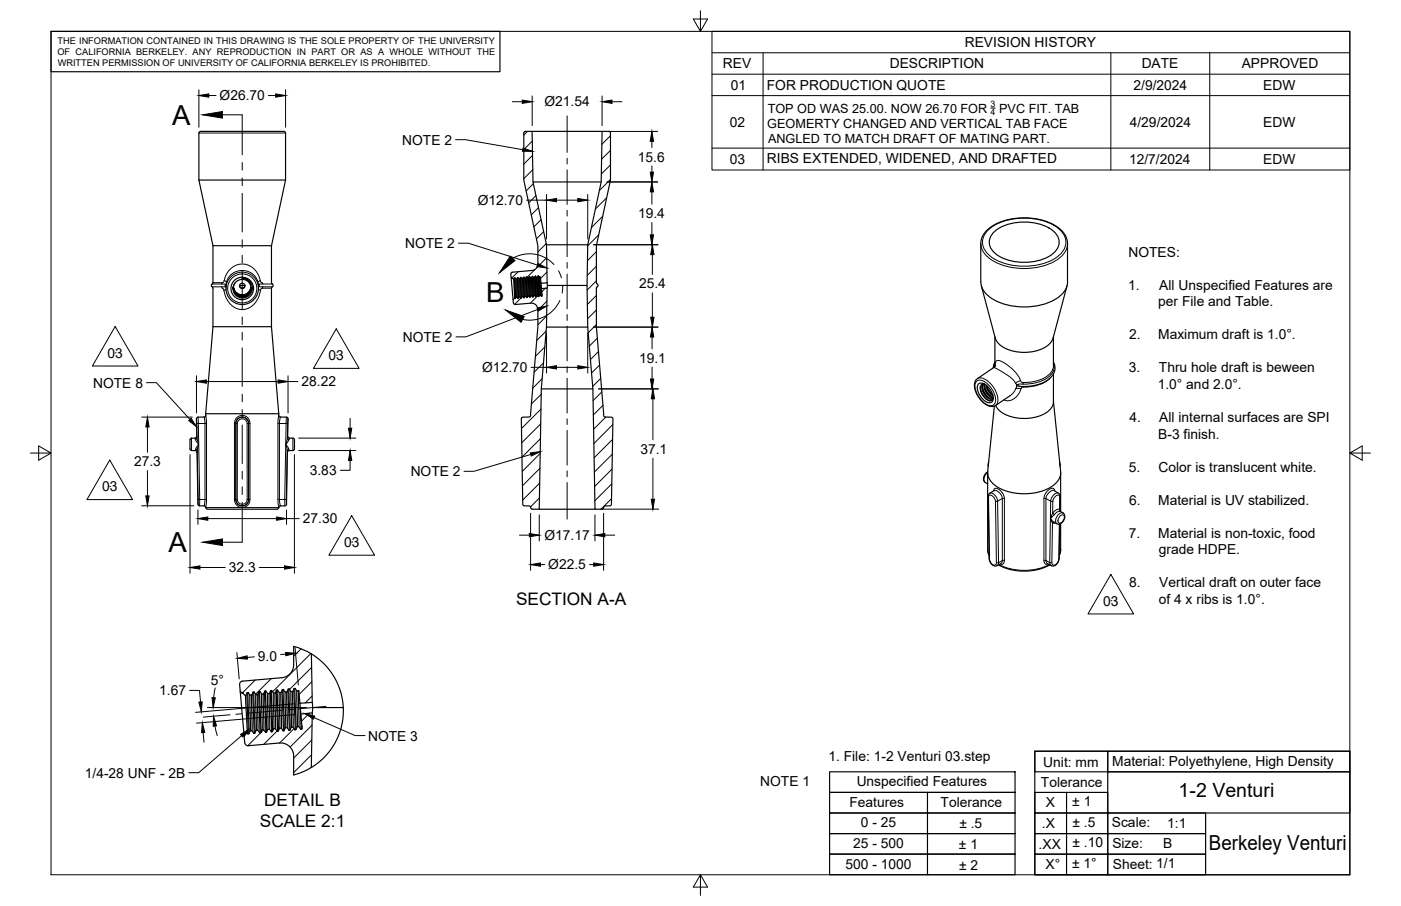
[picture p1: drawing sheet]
<svg xmlns="http://www.w3.org/2000/svg" width="432mm" height="279mm" viewBox="0 0 432 279" stroke-linecap="round" stroke-linejoin="round" font-family="sans-serif">
<!-- layer: Visible Narrow -->
<g fill="none" stroke="#000" stroke-width=".31">
<path d="M61.3 41h26.7M302.3 75.1a7.7 7.7 0 0 0 5.7 6.3 20.4 20.4 0 0 0 18.6-1.9 6 6 0 0 0 2.4-4.4M304.6 70.9a18.5 18.5 0 0 1 16.6-2.9 9.7 9.7 0 0 1 7.1 5.4 5.8 5.8 0 0 1-3.5 6.5 19.7 19.7 0 0 1-19.3-.7 5.1 5.1 0 0 1-.9-8.3zM65.4 88.5h2.9M65.4 87.6h2.9M65.6 87.2h2.9M68.3 88.4l.2 .5M68.3 87.6h1l.1 .2M68.5 88.9l.3 .1 .2 .5M68.5 87.2l-.2 .4M69 89.5l.7 2.3 1.1 1.8 1.7 1.4 2 .5 2.1-.4 1.6-1.2 1.3-1.8 .8-2.6M69.1 86.5l-.2 .5-.4 .2"/>
<path d="M69.1 86.5l.6-1.8 1.3-1.8 1.4-1 1.9-.5 2 .3 1.7 1 1.5 1.8 .7 2M69.1 86.5l.7 .5M69.4 88.2l-.2 .2-.9 .1M69.4 88.2l.3 .2M69.4 87.8v.4M69.7 88.9a5 5 0 0 1 5-5 5 5 0 0 1 5 5M69.7 89.3l-.7 .2M69.7 87.6l-.2 .2M69.8 87l-.1 1.2M69.8 87l.8-1.7 1.3-1.1 1.7-.7h1.8l1.8 .5 1.3 1.2 .9 1.4 .3 1.6M79.6 87.6l.3 .2M79.7 89.3l.6 .2"/>
<path d="M79.9 87.8v.4M79.9 88.2l.2 .2 .9 .1M79.9 88.2l-.2 .2M80.2 86.5l.8 1.1M80.2 86.5l-.7 .5M80.9 88.9l-.4 .1-.2 .5M80.9 88.9h2.8M81 87.6h-.9l-.2 .2M81 87.6h2.9M81 88.5h2.9M81 88.4l-.1 .5M300.9 117.7a2.26 2.26 0 0 1 3.1 .4 6.7 6.7 0 0 1 2.7 6.1 1.72 1.72 0 0 1-2.8 .5 6.8 6.8 0 0 1-3.3-6.6z"/>
<path d="M301.2 116.8a3.3 3.3 0 0 1 3.7 1.1 7.2 7.2 0 0 1 2.6 6.3l-.7 .9M306.2 113.4l2.2 1a10.4 10.4 0 0 1 4.9 4.2 4.2 4.2 0 0 1-2 3.4M306.6 112.9v.1M306.6 112.8v.1M306.7 111.9l-.3 1.4M306.7 112.9a1.21 1.21 0 0 1 1.1-1.7 12.8 12.8 0 0 1 7 6.6l.5 .2v.5l-1.1-.1-.4 .3M313.3 118.6l.5 .1M313.8 118.7v.3M313.8 119l.4 .1M313.8 119l-.5 .2M314.6 117.4l-1.6 .7M314.7 119.9a4.2 4.2 0 0 1-5.3 3.4"/>
<path d="M314.7 119.9h-1.7M315.4 119.2l-.7 .7M323.7 116.6a11.3 11.3 0 0 1-8.3 2.8M324.7 111.9a4 4 0 0 1-2.5 5 13.6 13.6 0 0 1-6.8 1.6M324.7 112.8a5.8 5.8 0 0 1-5 4.6l-2.5 .5-1.8 .1M59 135.1v3.8M60.1 135.1l.1 .5M60.2 135.6l1 1.5-.9 1.3-.1 .6M60.3 138.5l.5 .4M60.5 129.2l.1 1.4h.5l.5 23.4-.5 .1M60.6 130.6l.1 4.6-.5 .4M60.6 134.6l.6 2.3-.4 2"/>
<path d="M60.8 138.9l-.1 .5M60.8 138.9l.2 16.6M61 128.7l.1 1.9h2.1v23.4h.4M62.9 128.6l.3 2h.4M63.4 128.1l.2 1.9v24.6l-.2 1.9h22.5l-.2-1.9v-24.6l.2-1.9M72.3 130.6h.4v23.4M73 128.8l1.1-.6 1.4 .1 1.1 .9 .4 1.3v23.6l-.5 1.5-.7 .6-.8 .3-1.1-.1-.9-.5-.5-.7-.2-1.1v-23.6l.2-1zM73.2 130.6l.3-1 1-.4 1.1 .3 .6 1.1M73.2 129.3l.9-.6h1.1l1 .6 .4 1v23.7l-.2 .1h-.2v-23.5a.34 .34 0 0 0 .5-.1 .34 .34 0 0 0-.2-.5l-.8-1-1.3-.3-1.2 .6-.5 1.3zM77 130.6h-.4v23.4h.4M85.7 130.6h.4v23.4h-.4M86.4 128.6l-.3 2h2.1l.1-1.9"/>
<path d="M88.5 138.9l-.2 16.6M88.6 135.1l-.5 1.8 .5 2.5M88.6 135.1l.1-4.5h-.5l-.4 23.4 .4 .1M88.6 135.2l.5 .4M88.7 134.6l-.1 .5M88.8 129.2l-.1 1.4M89 138.5l-.5 .4M89.1 135.6l-.9 1.5 .8 1.3 .1 .6M89.2 135.1l-.1 .5M90.3 135.1v3.8M61.5 156l.1-2h1.6l-.3 2M72.3 154h.4l.1 .7 .6 .9 1.1 .4 1.4-.4 .7-1.4-.7 1.4-1.4 .4-.9-.3-.5-.4-.4-1.3"/>
<path d="M72.7 154a.45 .45 0 0 1 .5 .1 .45 .45 0 0 1 .1 .6l.7 .7h1.1l.8-.5 .3-.8M72.7 154v-23.4h.5l-.1 23.5M87.8 156v-2h-1.7l.3 2M304.4 145.7a2.34 2.34 0 0 0-.7 3.1M304.6 143.3v.1M304.6 153.2l.1 .1M304.7 153.4a.72 .72 0 0 1 .6-.8 .72 .72 0 0 1 .8 .5l.7 1.5M304.7 153.4l.3 18.9M305.1 152.1a2.45 2.45 0 0 1 2.4 2.5M306.2 151.4a.97 .97 0 0 1 .8-.8 .97 .97 0 0 1 1 .4 3.9 3.9 0 0 1 1.6 2.7v19.1a1.22 1.22 0 0 1-1.7 1.3 17.7 17.7 0 0 0 15.5 0 1.21 1.21 0 0 1-1.6-1.3v-19.1a2.91 2.91 0 0 1 3-3l.3 .7M306.4 151.3a2.68 2.68 0 0 1 2.5 2.4M306.8 154.6l.3 18.9"/>
<path d="M307.5 154.5l-.7 .1M308.9 153.7l-1.4 .9 .3 18.9h-.7M308.9 153.7v19.2M309.6 153.7h-.6M321.7 153.7h.7M322.4 153.7v19.2M324.5 154.6l-.6-.1-.4 19M324.9 151.3a2.68 2.68 0 0 0-2.5 2.4M326.2 152.1a2.45 2.45 0 0 0-2.4 2.5l-1.4-.9M326.6 153.4l-.1 3.9 .2 .4M326.6 153.4a.71 .71 0 0 0-.6-.8 .71 .71 0 0 0-.8 .5l-.7 1.5-.1 3.7a2.04 2.04 0 0 1 2.2-1.2l.1 .3M326.7 159.1a.73 .73 0 0 1 1.3 0 1.83 1.83 0 0 1-1.5 2.2 1.34 1.34 0 0 1 .2-2.2z"/>
<path d="M326.7 143.3v.1M326.7 153.2l-.1 .1M326.8 157.7a1.81 1.81 0 0 0-1.8 1M327.7 158.2a2.19 2.19 0 0 0-1.9 3.3M304.4 169.4l.5 1.8M304.9 172.1l.1 .2M305 172.3a1.61 1.61 0 0 0 1.9 1.8l.2-.6M308.9 172.9l-.1 .6-.4 .3M308.9 172.9l-1.1 .6-.1 .6-.4 .3M309.6 172.8l-.6 .1M321.7 172.8l.7 .1M322.4 172.9l.1 .6 .4 .3"/>
<path d="M322.4 172.9l1.1 .6M323.5 173.5l.1 .6 .4 .3M323.6 173.5h.6M325.3 161.3a.95 .95 0 0 1-1.1-.1 .95 .95 0 0 1-.3-1 1.98 1.98 0 0 1 .6-1.9l.5 .4-.3 .3a.85 .85 0 0 0-.7 1.1l.9 .9-.5 .3-.2 12.2a.85 .85 0 0 0 .8 .9 .85 .85 0 0 0 .9-.8l.4-1.3 .2-10.7M326.5 172.1l-.2 .2M326.9 169.4l-.4 1.8"/>
<circle cx="74.7" cy="89" r="4.5"/>
</g>
<!-- layer: Visible -->
<g fill="none" stroke="#000" stroke-width=".36">
<path d="M61.3 55.5v-14.5a1.1 1.1 0 0 1 1.5-.5h23.7a1.14 1.14 0 0 1 1.5 .5v14.5M61.3 55.5h26.7M61.3 55.5l4.3 20.3M88 55.5l-4.3 20.3M161.9 40.5h2.1l.3 15.6 4.1 19.4 .2 11.7-1.9 .2-.1-2-.3 .1M161.9 40.5l-.5 .5v14.5l4.4 20.3v5.7l-.4 1.1-1.1 .8-6.4 .5-.4 .6M164 40.5h21.6M164.3 56.1h21M185.6 40.5h2.1l.5 .5v14.5l-4.4 20.3v11.5a.73 .73 0 0 1 .5 .7 .73 .73 0 0 1-.5 .7v12.1l2.3 27.4 .3 .4 2.1 .1 .4 .4-.5 26.5-.3 .4h-1.7l-.3 .3-.1 .5-.5 .2h-2.1l-.7-37.1-1.6-19-.2-12.9 .2-12.5 4.2-19.4zM65.6 75.8h18.1M65.6 75.8v11.5a.74 .74 0 0 0-.4 .7 .74 .74 0 0 0 .4 .7v12.1M83.7 75.8v11.5a.74 .74 0 0 1 .5 .7 .74 .74 0 0 1-.5 .7v12.1"/>
<path d="M168.4 75.5h12.7M303.9 71.3a18.3 18.3 0 0 1 16.2-3.7 11.2 11.2 0 0 1 8.6 5.9l.3 1.6v11.8a7.7 7.7 0 0 1-5.7 6.4 20.4 20.4 0 0 1-18.6-2 6 6 0 0 1-2.4-4.4v-11.8a5.6 5.6 0 0 1 1.6-3.8zM306.3 71.6a15.7 15.7 0 0 1 14.9-2.3 6.5 6.5 0 0 1 5.3 5.4 6.5 6.5 0 0 1-5.3 5.3 16.6 16.6 0 0 1-14.1-1.6 4.2 4.2 0 0 1-.8-6.8zM69.7 88.2l.1 2.1 1 1.8 1.7 1.3 2 .5 2.3-.5 1.7-1.3 1-1.8 .2-2.1M71.9 88.9l.3 1.1 .4 .6 .7 .6 1.1 .4 .8-.1 1.3-.6 .7-.9 .2-1.1M71.9 88.8l.3 1.1 .5 .8 .9 .5 .9 .2h.8l1.1-.6 .7-.9 .3-1.1M71.9 88.7l.7 1.7 .7 .6 1.1 .3 1.1-.1 1-.5 .7-1 .2-.9M71.9 88.7l.3 1.2 .7 .8 1.8 .7 1-.2 .9-.7 .6-.7 .2-1M71.9 88.8l.3 1.1 .4 .6 .8 .7 1.1 .2 1.2-.2 .8-.5 .6-.7 .3-1.2M71.9 88.6l.3 .8 .7 .9 1.7 .7 .9-.2 1-.5 .6-.8 .3-.9-.3 1-.7 .8-1.1 .6h-.9l-1-.3-.8-.6zM71.9 88.6l.3 .9 .6 .8 .9 .6 .9 .2 1.2-.3 .7-.5 .7-.8 .2-.9M72.5 87.2l-.6 1.2 .3 1.6 .8 1 1.3 .6 1.5-.2 .9-.7 .6-1.2v-1.4"/>
<path d="M72.5 87.1a2.82 2.82 0 0 1 4.8 1l-.9-1.6-1.8-.7a3 3 0 0 1 3.2 3.3l-.5 1.4-1.1 1-1.1 .4-1.2-.1-1.3-.9-.7-1.1v-1.4zM73.9 87.9l.1 .6 .6 .3 .7-.3 .2-.6M73.9 88h1.6M77.2 89.2l-.1 .3M77.4 88.5l-.2 .7zM77.4 88.6l-.4 1.1-.5 .7-1.6 .7-.9-.1-1-.4-.7-.8-.4-1.2 .2 .9 .7 1 .7 .5 1 .2 1.1-.2 .9-.5 .7-.9 .2-.9-.3 1-.5 .7-.8 .6-.9 .2-1-.1-1-.5-.7-.8-.3-1 .4 1.1 .6 .8 1.8 .6 1.1-.3 .8-.5 .6-.8 .2-1M157.4 84.5l.1 1 .8 .7 .3-.5 .4 .4 .7-.5 .3 .4h.2l.4-.5 .3 .5 .2-.1 .2-.4 .7 .4 .2-.5 .5 .4 .6-.5 .3 .4h.2l.2-.5 .7 .4 .3-.4 .4 .4 .6-.5 .3 .4M157.5 85.5l.6 6.9M158.2 93.4l.6 .5 5.5-.4 1 .7 .5 1.2v5.4l-2.3 27.4-.3 .4-2.1 .1-.4 .3 .4 26.5 .5 .5h1.6l.3 .5M158.3 86.2l.3 5.7M158.4 86.2v.3M158.6 85.7l.1 6.4"/>
<path d="M158.8 85.7l.1 6.3M159 86.1l.1 5.5M159.3 86.1v5.5M159.3 91.6h-.2l-.2 .5-.3-.2-.5 .5 .1 1.1M159.3 91.6l.5 .4 .2-.5h.2l.3 .4 .4-.5h.2l.3 .4 .7-.4 .4 .4 .2-.5 .7 .4 .2-.5h.3l.2 .4 .4-.5h.3l.3 .4 .6-.5 .4 .4 .2-.4h.3l.4 .4-.1-2.4 1.7-.2-.2 12.1-1.6 19-.6 37.1h-2.1l-.5-.5M159.5 85.7l.1 6.3M159.7 85.6l.1 6.3M160 86v5.5M160.2 86v5.5M160.4 85.6l.1 6.3M160.6 85.5l.1 6.4M160.9 86v5.4"/>
<path d="M161.1 85.9v5.5M161.3 85.5l.1 6.3M161.5 85.5l.1 6.3M161.8 85.9v5.5M162 85.9l.1 5.5M162.2 85.4l.1 6.4M162.4 85.4l.1 6.3M162.7 85.8v5.5M162.9 85.8v5.5M163.1 85.4l.1 6.3M163.3 85.3l.1 6.3M163.6 85.7v5.5"/>
<path d="M163.8 85.7l.1 5.5M164 85.3l.1 6.3M164.2 85.2l.1 6.3M164.5 85.6v5.5M164.7 85.6l.1 5.5M164.9 85.2l.2 6.3M165.1 85.2l.1 6.3M165.4 85.6v5.5M165.6 85.5l.1 5.5M165.8 85.1l.1 6.3M166 85.1l.1 6.3M166.3 85.5v5.5"/>
<path d="M166.5 85.4l.1 5.6M166.7 87.4l.2 1.6M166.8 88.2l.1 3.2M167 90.8v.5M168.6 87.2v1.6M168.7 88h12.2M302.5 88.1l4.3 16.2a6.9 6.9 0 0 0 5.4 4 12.2 12.2 0 0 0 11.7-2.7l.7-1.3 4.3-16.2M65.6 100.8h18.1M65.6 100.8l-2.2 26.8M83.7 100.8l2.2 26.8M166.8 119.9h15.9M168.4 100.9h12.7"/>
<path d="M301.6 118.4a2.33 2.33 0 0 1 3 1 3.9 3.9 0 0 1 1.1 4.6 2.33 2.33 0 0 1-2.9-1 3.9 3.9 0 0 1-1.2-4.6zM302.1 119.5a5 5 0 0 0 3.1 4.1M302.8 119.3a5.5 5.5 0 0 0 2.3 3.6M302.9 118.4a3.6 3.6 0 0 0 2.7 4.7l.5-.5M303 118.4a3.7 3.7 0 0 0 2.8 4.6l.1-.1M303.3 118.4a4 4 0 0 0 2.8 4.3M303.4 118.9a5.5 5.5 0 0 0 2.4 3.6M303.4 118.4a1.24 1.24 0 0 0-1.2 .6 1.24 1.24 0 0 0 0 1.3 3.9 3.9 0 0 0 3.3 3.3l.4-.3 .2-.7M303.4 118.5a4.2 4.2 0 0 0 2.7 4.1M303.9 118.8a4.7 4.7 0 0 0 2.1 3.3M304.1 118.9a4.9 4.9 0 0 0 1.9 2.9M304.2 119l.7 1.5 1 1.2"/>
<path d="M306.6 111.6l-.5 1.9M306.6 103.9v8.9M306.7 112.7l-.3 .6-5.2 3.5a3.9 3.9 0 0 0 0 5 5.7 5.7 0 0 0 5 3.5l5.1-3.3M324.7 111.6a4.5 4.5 0 0 1-2.8 6.2l-2 .8-2.2 .5h-3.5M324.7 103.9v8.9M324.7 115.3v8.6M59.1 135.1a1.62 1.62 0 0 0-.6 1.9v.6a1 1 0 0 0 .6 1.3l1.4 .1 .2 .4 .3 16.1 .5 .5M60.1 135.1h-1.1M61 128.6l-.5 .6 .1 5.4-.4 .5M62.9 128.6l-1.9 .1M63.4 127.6h22.5M63.4 127.6l-.1 .8-.4 .2"/>
<path d="M85.9 127.6l.3 .9 2.1 .2M88.3 128.6l.5 .6v5.6l.4 .3h1.1M90.3 135.1a1.66 1.66 0 0 1 .5 1.9v.6a1.02 1.02 0 0 1-.5 1.3l-1.5 .1-.2 .4-.3 16.1-.5 .5M324.7 123.7l2.2 21.7a5.5 5.5 0 0 1-3.5 5.1 17.1 17.1 0 0 1-17.1-1.1 4.7 4.7 0 0 1-1.9-4l2.1-20.1M324.7 123.9a5.6 5.6 0 0 1-4.6 4.5 13.1 13.1 0 0 1-12.4-2.1l-.8-1.3M61.5 156h1.4M62.9 156l.5 .5M63.4 156.5h.1M63.4 156.5a1.12 1.12 0 0 0 1.5 .5h20.5M85.9 156.5l-.5 .5M85.9 156.5h.1M87.8 156h-1.4l-.5 .5"/>
<path d="M166.2 157h17.2M304.4 145.8v23.6l.4 1.9M304.4 145.5a2.14 2.14 0 0 0-.8 3.3l.8 .4M304.7 142.5l-.1 1.3M306.4 151.3l-1.5 .9-.3 .7 .2 19.2a2.14 2.14 0 0 0 2.5 2.3l1.1-.6M324.9 151.3l1.7 1.3 .1 4.8 1 .8a2.05 2.05 0 0 1 .1 2.3 2.05 2.05 0 0 1-2 1l-1-.5M326.6 142.5l.1 1.3M326.9 145.8v12M307.7 174.2a17.4 17.4 0 0 0 15.9 0M326.6 161.6l-.1 10.5a2.14 2.14 0 0 1-2.5 2.3l-1.1-.6M326.9 161.5v8.4l-.4 1.4M74 213.2l1.2 13.8"/>
<path d="M74 213.2l.7 .5M74.7 213.7h.1M74.7 213.7l.9 .8M75.6 214.5l.1 .7M75.7 215.2l.4 10.8M76.2 213.7l.2 12.6M76.5 213.6l.2 12.6M76.5 213.6h-.3l-.4 .9M76.5 213.6l.6 .8M77.1 214.4v11M77.6 214.4v10.9M77.6 214.4h-.5"/>
<path d="M78 213.5l.2 12.7M78.3 213.4l.2 12.7M78.3 213.4h-.3l-.4 1M78.3 213.4l.6 .8M78.9 214.2v11M79.4 214.2v11M79.4 214.2h-.5M79.8 213.4l.2 12.6h.3l.4-.9M80.1 213.3l.2 12.6M80.1 213.3h-.3l-.4 .9M80.1 213.3l.6 .8M80.7 214.1v11"/>
<path d="M81.2 214l.1 11M81.2 214l-.5 .1M81.6 213.2l.2 12.6M81.9 213.1l.2 12.6M81.9 213.1h-.3l-.4 .9M81.9 213.1l.6 .8M82.5 213.9v11M83 213.9l.1 11M83 213.9h-.5M83.4 213l.2 12.7M83.7 212.9l.3 12.7M83.7 212.9l-.3 .1-.4 .9"/>
<path d="M83.7 212.9l.6 .9M84.3 213.8v10.9M84.8 213.7l.1 11M84.8 213.7l-.5 .1M85.2 212.9l.2 12.6M85.5 212.8l.3 12.6M85.5 212.8h-.3l-.4 .9M85.5 212.8l.6 .8M86.1 213.6l.1 11M86.6 213.6l.1 11M86.6 213.6h-.5M87 212.7l.2 12.7"/>
<path d="M87.3 212.6l.3 12.7M87.3 212.6h-.2l-.5 1M87.3 212.6l.6 .8M87.9 213.4l.1 11M88.4 213.4l.1 11M88.4 213.4h-.5M88.8 212.6l.3 12.6M89.2 212.5l.2 12.6M89.2 212.5h-.3l-.5 .9M89.2 212.5l.5 .8M89.7 213.3l.1 11M90.2 213.3l.1 10.9"/>
<path d="M90.2 213.3h-.5M90.6 212.4l.3 12.7M91 212.3l.2 12.7M91 212.3h-.3l-.5 1M91 212.3l.5 .8M91.5 213.1l.1 11M92.1 213.1v11M92.1 213.1l.3 3.8M92.1 213.1h-.6M92.4 216.9l.3 3.3M92.6 218.5l.1 6.4M96 201.7l.2 14.9-3.8 .3"/>
<path d="M96 201.7a20.5 20.5 0 0 1-.1 35M96 201.6l-2.7-1.3-2.8-1v5.7a4 4 0 0 1-3.7 4l-12 1a1.01 1.01 0 0 0-.9 1.1l.1 2.1M96.2 216.6l.2 1.6M96.2 219.8l-3.5 .4M96.2 219.8l-.3 16.9M96.4 218.2h9.4M96.4 218.2l-.2 1.6M75.2 227l.2 2.1a1.01 1.01 0 0 0 1.1 .9l9.6-.9a4 4 0 0 1 4.4 4v5.9l3.4-1.2 2-1.1M76.1 226l-.9 1M76.1 226l.3 .3M77.1 225.4l-.4 .9h-.3M77.6 225.3l-.5 .1"/>
<path d="M77.6 225.3l.6 .9M78.9 225.2l-.4 .9-.3 .1M79.4 225.2h-.5M79.4 225.2l.6 .8M81.3 225l-.6 .1M81.3 225l.5 .8M82.5 224.9l-.4 .9h-.3M83.1 224.9h-.6M83.1 224.9l.5 .8M84.3 224.7l-.4 1h-.3M84.9 224.7h-.6M84.9 224.7l.5 .8"/>
<path d="M86.2 224.6l-.5 .9h-.3M86.7 224.6h-.5M86.7 224.6l.5 .8M88 224.4l-.5 1h-.3M88.5 224.4h-.5M88.5 224.4l.6 .8M89.8 224.3l-.5 .9h-.2M90.3 224.2l-.5 .1M90.3 224.2l.6 .9M91.6 224.1l-.4 .9-.3 .1M92.1 224.1h-.5M92.1 224.1l.6 .8"/>
<path d="M92.7 220.2l.4 4.4-.4 .3M93 223.9v.9"/>
<circle cx="74.7" cy="89" r="3.5"/>
<circle cx="74.7" cy="88.2" r=".84"/>
</g>
<g fill="#000">
<circle cx="157.9" cy="85.8" r=".18"/>
<circle cx="74.7" cy="213.7" r=".18"/>
</g>
<!-- layer: Border -->
<path d="M15.7 9.7h400.3v260.1h-400.3zM215.9 3.3v6.4l-2.2-3.8h4.4l-2.2 3.8M9.4 139.7h6.3l-3.8-2.2v4.4l3.8-2.2M416 139.7l3.8 2.2v-4.4l-3.8 2.2h6.4M215.9 269.8l2.2 3.8h-4.4l2.2-3.8v6.3" fill="none" stroke="#000" stroke-width=".31"/>
<!-- layer: Titleblock -->
<g fill="none" stroke="#000" stroke-width=".36">
<path d="M15.7 9.7h138.4v12.4h-138.4zM255.7 238h57.1v6.4h-57.1zM318.9 231.7h97.1v38.1h-97.1zM318.9 231.7h22.5v6.3h-22.5zM341.4 231.7h74.6v6.3h-74.6zM341.4 238h74.6v12.7h-74.6zM255.7 244.4h57.1v6.3h-57.1zM255.7 250.7h57.1v6.4h-57.1zM255.7 257.1h57.1v6.3h-57.1zM285.9 244.4v25.4M318.9 250.7h22.5v6.4h-22.5zM318.9 257.1h22.5v6.3h-22.5z"/>
<path d="M318.9 244.4h22.5v6.3h-22.5zM328.7 244.4v25.4M341.4 257.1h30.2v6.3h-30.2zM341.4 250.7h30.2v6.4h-30.2zM255.7 263.4h57.1v6.3h-57.1zM318.9 263.4h22.5v6.4h-22.5zM341.4 263.4h30.2v6.4h-30.2z"/>
</g>
<!-- layer: Hatching -->
<g fill="none" stroke="#000" stroke-width=".31">
<path d="M162.6 40.5l-1.2 1.1M164.1 43.5l-2.7 2.6M164.1 47.9l-2.7 2.7M164.2 52.3l-2.8 2.8M164.4 56.6l-2.2 2.3M188.2 41.9l-2.7 2.6M188.2 46.4l-2.8 2.7M188.2 50.9l-2.9 2.8M188.2 55.4l-3.5 3.4M165.2 60.3l-2.2 2.3M166 64l-2.3 2.3M166.8 67.7l-2.3 2.3"/>
<path d="M167.6 71.4l-2.3 2.3M168.4 75.1l-2.6 2.6M168.5 79.5l-3 3M183.8 77.6l-2.7 2.8M184.5 72.4l-3.4 3.4M185.7 66.7l-3.4 3.5M187 61l-3.5 3.5M159.7 83.8l-1.9 1.9M160.5 91.9l-1.9 2M161 91.4l-.2 .3M164.9 83.1l-2.4 2.4M165.8 91.2l-2.4 2.3"/>
<path d="M168.1 88.9l-1.1 1.1M168.5 97.4l-2.7 2.8M168.6 92.9l-2.8 2.8M168.6 83.9l-2 2M183.8 82.1l-2.8 2.9M183.8 86.6l-2.8 2.9M183.8 91.1l-2.8 2.8M183.8 95.6l-2.7 2.7M167.1 116.8l-2.9 2.9M167.5 111.9l-2.9 2.9M167.9 107l-2.9 2.9M168.3 102.1l-2.9 2.9"/>
<path d="M183.8 100.1l-2.5 2.5M184.1 104.3l-2.5 2.4M184.4 108.4l-2.4 2.5M184.8 112.6l-2.5 2.4M185.1 116.7l-2.4 2.5M166.5 139.8l-5.5 5.6M166.6 135.3l-5.7 5.7M166.7 130.7l-5.9 5.8M166.8 126.1l-6.1 6M166.8 121.6l-3 3M185.5 120.9l-2.7 2.6M185.8 125l-2.9 3"/>
<path d="M186.7 128.6l-3.8 3.8M188.8 135.5l-5.7 5.7M188.9 130.9l-5.9 5.9M166.3 153.5l-2.8 2.8M166.3 149l-5.2 5.2M166.4 144.4l-5.4 5.4M188.5 153.8l-3.2 3.2M188.6 149.2l-5.3 5.2M188.6 144.7l-5.3 5.3M188.7 140.1l-5.5 5.5M78.7 209.7l-4 4M83.6 209.3l-4.8 4.8"/>
<path d="M92.8 200.1l-2.3 2.3M95.4 219.9l-2.5 2.5M95.8 201.5l-11.8 11.8M96.1 205.8l-6.8 6.8M96.1 210.2l-3.9 3.9M96.2 214.6l-2.1 2.2M81.3 225.1l-4.9 4.9M85.4 225.4l-4.1 4.2M86.3 224.6l-.2 .1M90.6 224.7l-4.4 4.4M96 232.8l-5.5 5.5M96.1 228.2l-5.6 5.6"/>
<path d="M96.2 223.6l-6.8 6.8"/>
</g>
<!-- layer: Section Lines -->
<g fill="none" stroke="#000" stroke-width=".31">
<path d="M68.6 35.4h6.1v12.3M74.7 50.1v2.4M74.7 54.9v2.4M74.7 59.6v11.9M74.7 73.9v2.4M74.7 78.7v2.4M74.7 83.5v11.9M74.7 97.7v2.4M74.7 102.5v2.4M74.7 107.3v11.9M74.7 121.6v2.3M74.7 126.3v2.4"/>
<path d="M74.7 131.1v11.9M74.7 145.4v2.3M74.7 150.1v2.4M74.7 154.9v12.3h-6.1"/>
</g>
<path d="M62.5 35.4l6.1-1v2zM62.5 167.2l6.1-1v2z" fill="#000" stroke="#000" stroke-width=".31"/>
<!-- layer: Detail Boundary -->
<path d="M158 79.7a10.2 10.2 0 0 1 12.7 1.9M172.1 83.5l.9 2.2M172.6 92.7a10.2 10.2 0 0 1-11.5 5.8M173.4 88l-.2 2.4" fill="none" stroke="#000" stroke-width=".31"/>
<path d="M157.2 79l1.5 1.4-4.8 3.7zM155.8 95.6l5.8 2-1 1.8z" fill="#000" stroke="#000" stroke-width=".31"/>
<!-- layer: FD_Dimensions -->
<g fill="none" stroke="#000" stroke-width=".31">
<path d="M61.3 27.7v11.5M64.3 29.5h2.3M82.7 29.5h2.3M88 27.7v11.5M157.9 31.4h3.1M164 29.6v9.2M185.6 29.6v9.2M188.6 31.4h3.1M168.4 59.9v13.8M181.1 59.9v13.8M187.1 56.1h15.6M187.3 40.5h15.4"/>
<path d="M200.9 43.6v1.9M200.9 51.2v1.9M200.9 59.2v3.8M162.3 61.7h6.1M171.5 61.7h6.6M182.9 75.5h19.9M200.9 68.6v3.8M201.1 78.5v6.1M201.1 90.3v7.5M60.6 115.9v11.5M63.6 117.7h22.1M88.8 115.9v11.5"/>
<path d="M88.8 117.7h3M163.7 113.3h4.7M168.4 102.7v12.4M171.5 113.3h6.6M181.1 102.7v12.4M182.9 100.9h19.9M184.5 119.9h18.5M201 103.9v3.7M201 113.2v3.7M43.7 128.6h15.6M45.4 131.7v7.8M92 135.1h17.7"/>
<path d="M92 138.9h17.7M107.9 129v3.1M201.2 123v12.6M43.7 156h16M45.4 145.1v7.8M58.6 140.2v36.6M61 157.3v4.4M64.1 159.9h21.2M88.3 157.3v4.4M88.3 159.9h3.9M90.7 140.2v36.6M107.9 142v3h-3"/>
<path d="M163.5 158.3v17.6M166.2 158.8v8M183.4 158.8v8M185.1 157h17.9M186 158.3v17.6M201.2 141.3v12.7M61.6 175h7.8M79.9 175h7.8M160.1 165h3.1M166.6 174.1h1.3M181.7 174.1h1.3M186.4 165h3.1"/>
<path d="M90.9 199.7l1 11.5M58.4 212.9h3.1l.3 3.6M63.9 218.2h30.6M66.3 212.1l-.4 3.1M73 201.3l.7 8.1M78.4 202.6l-2.2 .2M88.1 201.7l-1.6 .2M90.7 217l-30.4 2.7M62.6 225.9l.3 3M66.2 223.9l.7 2.9M91 220.3l-30.4 2.7"/>
</g>
<g fill="#000" stroke="#000" stroke-width=".31">
<path d="M61.3 29.5l3-.5v1zM85 29l3 .5-3 .5zM161 30.9l3 .5-3 .5zM185.6 31.4l3-.5v1zM200.9 40.5l.5 3.1h-1zM200.4 53.1h1l-.5 3zM200.9 56.1l.5 3.1h-1zM168.4 61.7l3.1-.5v1zM178.1 61.2l3 .5-3 .5zM200.4 72.4h1l-.5 3.1zM201.1 75.5l.5 3h-1zM200.6 97.8h1l-.5 3.1z"/>
<path d="M60.6 117.7l3-.5v1zM85.7 117.2l3.1 .5-3.1 .5zM168.4 113.3l3.1-.5v1zM178.1 112.8l3 .5-3 .5zM201 100.9l.5 3h-1zM200.5 116.9h1l-.5 3zM45.4 128.6l.6 3.1h-1.1zM107.4 132.1h1l-.5 3zM201.2 119.9l.5 3.1h-1zM44.9 152.9h1.1l-.6 3.1zM61 159.9l3.1-.5v1zM85.3 159.4l3 .5-3 .5z"/>
<path d="M107.9 138.9l.5 3.1h-1zM200.7 154h1l-.5 3zM58.6 175l3-.5v1zM87.7 174.5l3 .5-3 .5zM163.2 164.5l3 .5-3 .5zM163.5 174.1l3.1-.5v1zM183 173.6l3 .5-3 .5zM183.4 165l3-.5v1zM61.3 216.5h1l-.2 3zM65.3 215.1l1.1 .1-.7 3zM73.2 203l3-.8v1.1zM88 201.2l3.1 .3-3 .7z"/>
<path d="M62.4 222.9l.7 2.9-1 .1zM65.8 220.9l.9 2.9-1 .2z"/>
</g>
<!-- layer: Leaders -->
<path d="M161.2 45.7l2.9 1h-3.1zM165.5 95l3.1-.6-2.7 1.5zM165.8 81.3l2.8 1.4-3.1-.5zM58.2 129.7l.7-.7 1.7 2.6zM163.4 139.7l3.1-.4-2.8 1.3zM94 220.1l3 .7-.4 1z" fill="#000" stroke="#000" stroke-width=".31"/>
<path d="M140.4 43.1h3l17.7 3.1M141.3 75h3l21.4 6.7M165.7 95.4l-22.1 8.5h-3.1M45.1 118h3.1l10.3 11.3M163.6 140.1l-17.6 5.3h-3M96.8 221.3l12.7 5.5h3" fill="none" stroke="#000" stroke-width=".31"/>
<!-- layer: Smart Centers -->
<g fill="none" stroke="#000" stroke-width=".31">
<path d="M174.8 35.7v11.3M174.8 48.8v1.8M174.8 52.4v10.7M174.8 64.9v1.8M174.8 68.4v10.8M174.8 80.9v1.8M174.8 84.5v10.7M174.8 97v1.8M174.8 100.6v10.7M174.8 113.1v1.8M174.8 116.6v10.8M174.8 129.2v1.7"/>
<path d="M174.8 132.7v10.7M174.8 145.2v1.8M174.8 148.8v11.3M86.9 219l-10.7 1M90.5 218.7l-1.8 .2M100.5 217.8l-8.3 .8M70.9 220.4l-8.3 .7M74.5 220.1l-1.8 .2"/>
</g>
<!-- layer: Hole Notes -->
<path d="M74.1 226.5l2.7-1.6-2 2.4z" fill="#000" stroke="#000" stroke-width=".31"/>
<path d="M74.5 226.9l-13.3 11.4h-3" fill="none" stroke="#000" stroke-width=".31"/>
<!-- layer: Revision Tables -->
<path d="M219.4 9.7h196.6v42.7h-196.6zM219.4 16.3h196.6M235.2 16.3v36.1M342.4 16.3v36.1M372.9 16.3v36.1M219.4 22.9h196.6M219.4 29.5h196.6M305.4 33.3h1.3M219.4 45.7h196.6" fill="none" stroke="#000" stroke-width=".31"/>
<!-- layer: Revision Markers -->
<path d="M35.5 100.7l7 12.2h-14zM103.6 101.4l7.1 12.2h-14.1zM33.8 141.9l7.1 12.2h-14.1zM108.4 159l7 12.2h-14zM342.4 177.1l7 12.2h-14.1z" fill="none" stroke="#000" stroke-width=".31"/>
<!-- layer: 0 -->
<path d="M35.5 108.8h.1M103.6 109.5h.1M33.8 150h.1M108.4 167.2h.1M342.4 185.3h.1" fill="none" stroke="#000" stroke-width=".31"/>
<g font-size="8.5">
<text x="53.1" y="38.5">A</text>
<text x="149.8" y="93.1">B</text>
<text x="52" y="170.3">A</text>
</g>
<text font-size="6.4" x="372.6" y="262.2">Berkeley Venturi</text>
<text font-size="6" x="363.3" y="245.9">1-2 Venturi</text>
<g font-size="5.3">
<text x="159" y="186.5">SECTION A-A</text>
<text x="81.4" y="248.7">DETAIL B</text>
<text x="80.1" y="255.1">SCALE 2:1</text>
</g>
<g font-size="4.3">
<text x="297.3" y="14.5">REVISION HISTORY</text>
<text x="222.8" y="21.1">REV</text>
<text x="274.2" y="21.1">DESCRIPTION</text>
<text x="351.9" y="21.1">DATE</text>
<text x="382.7" y="21.1">APPROVED</text>
<text x="225.2" y="27.7">01</text>
<text x="236.3" y="27.6">FOR PRODUCTION QUOTE</text>
<text x="349.4" y="27.7">2/9/2024</text>
<text x="389.3" y="27.7">EDW</text>
<text x="67.7" y="30.9">Ø26.70</text>
<text x="167.8" y="32.8">Ø21.54</text>
<text x="225" y="39.1">02</text>
<text x="348.2" y="39.1">4/29/2024</text>
<text x="389.3" y="39.1">EDW</text>
<text x="124" y="44.6">NOTE 2</text>
<text x="196.6" y="49.8">15.6</text>
<text x="224.9" y="50.5">03</text>
<text x="236.4" y="50.3">RIBS EXTENDED, WIDENED, AND DRAFTED</text>
<text x="348" y="50.6">12/7/2024</text>
<text x="389.3" y="50.6">EDW</text>
<text x="147.2" y="63.2">Ø12.70</text>
<text x="196.6" y="67.3">19.4</text>
<text x="124.8" y="76.5">NOTE 2</text>
<text x="347.8" y="79.1">NOTES:</text>
<text x="197" y="89">25.4</text>
<text x="347.7" y="89.3">1.</text>
<text x="357.3" y="89.3">All Unspecified Features are</text>
<text x="357" y="94.4">per File and Table.</text>
<text x="124.1" y="105.4">NOTE 2</text>
<text x="348" y="104.6">2.</text>
<text x="357" y="104.6">Maximum draft is 1.0°.</text>
<text x="33.1" y="110.3">03</text>
<text x="101.3" y="111">03</text>
<text x="197" y="111.9">19.1</text>
<text x="28.7" y="119.5">NOTE 8</text>
<text x="93" y="119.2">28.22</text>
<text x="148.6" y="114.7">Ø12.70</text>
<text x="348" y="114.9">3.</text>
<text x="356.8" y="119.9">1.0° and 2.0°.</text>
<text x="357.2" y="114.9">Thru hole draft is beween</text>
<text x="348.1" y="130.1">4.</text>
<text x="357.3" y="130.1">All internal surfaces are SPI</text>
<text x="357" y="135.3">B-3 finish.</text>
<text x="41.3" y="143.8">27.3</text>
<text x="197.4" y="140">37.1</text>
<text x="95.5" y="146.5">3.83</text>
<text x="126.6" y="146.9">NOTE 2</text>
<text x="348" y="145.5">5.</text>
<text x="357.1" y="145.5">Color is translucent white.</text>
<text x="31.5" y="151.5">03</text>
<text x="348" y="155.7">6.</text>
<text x="357" y="155.7">Material is UV stabilized.</text>
<text x="93.4" y="161.4">27.30</text>
<text x="167.8" y="166.5">Ø17.17</text>
<text x="347.9" y="165.9">7.</text>
<text x="357" y="165.9">Material is non-toxic, food</text>
<text x="106" y="168.7">03</text>
<text x="357.1" y="170.9">grade HDPE.</text>
<text x="70.5" y="176.5">32.3</text>
<text x="169" y="175.6">Ø22.5</text>
<text x="348" y="181.2">8.</text>
<text x="357.3" y="181.2">Vertical draft on outer face</text>
<text x="340" y="186.8">03</text>
<text x="357.1" y="186.3">of 4 x ribs is 1.0°.</text>
<text x="79.5" y="203.7">9.0</text>
<text x="49.1" y="214.4">1.67</text>
<text x="65" y="211.1">5°</text>
<text x="113.5" y="228.4">NOTE 3</text>
<text x="26.1" y="239.8">1/4-28 UNF - 2B</text>
<text x="255.3" y="234.7">1. File: 1-2 Venturi 03.step</text>
<text x="321.6" y="236.4">Unit: mm</text>
<text x="342.8" y="236.2">Material: Polyethylene, High Density</text>
<text x="234.3" y="242.5">NOTE 1</text>
<text x="264" y="242.4">Unspecified Features</text>
<text x="320.8" y="242.6">Tolerance</text>
<text x="261.8" y="248.9">Features</text>
<text x="289.9" y="248.9">Tolerance</text>
<text x="322.3" y="249">X</text>
<text x="330.5" y="248.6">± 1</text>
<text x="265.3" y="255.2">0 - 25</text>
<text x="295.7" y="255.3">± .5</text>
<text x="321.1" y="255.4">.X</text>
<text x="330.5" y="254.9">± .5</text>
<text x="342.7" y="255.2">Scale:</text>
<text x="359.8" y="255.2">1:1</text>
<text x="263" y="261.5">25 - 500</text>
<text x="295.6" y="261.7">± 1</text>
<text x="320.1" y="261.7">.XX</text>
<text x="330.5" y="261.2">± .10</text>
<text x="342.8" y="261.5">Size:</text>
<text x="358.5" y="261.5">B</text>
<text x="260.6" y="267.9">500 - 1000</text>
<text x="295.6" y="268.2">± 2</text>
<text x="322.2" y="268.1">X°</text>
<text x="330.4" y="267.6">± 1°</text>
<text x="343" y="267.9">Sheet: 1/1</text>
</g>
<g font-size="3.9">
<text x="236.6" y="34.7">TOP OD WAS 25.00. NOW 26.70 FOR</text>
<text x="307.9" y="34.7">PVC FIT. TAB</text>
<text x="236.5" y="39.4">GEOMERTY CHANGED AND VERTICAL TAB FACE</text>
<text x="236.7" y="44.1">ANGLED TO MATCH DRAFT OF MATING PART.</text>
</g>
<g font-size="2.8">
<text x="17.7" y="16.9">OF CALIFORNIA BERKELEY. ANY REPRODUCTION IN PART OR AS A WHOLE WITHOUT THE</text>
<text x="17.8" y="13.5">THE INFORMATION CONTAINED IN THIS DRAWING IS THE SOLE PROPERTY OF THE UNIVERSITY</text>
<text x="17.8" y="20.4">WRITTEN PERMISSION OF UNIVERSITY OF CALIFORNIA BERKELEY IS PROHIBITED.</text>
</g>
<g font-size="2.7">
<text x="305.3" y="33">3</text>
<text x="305.3" y="35.6">4</text>
</g>
</svg>
